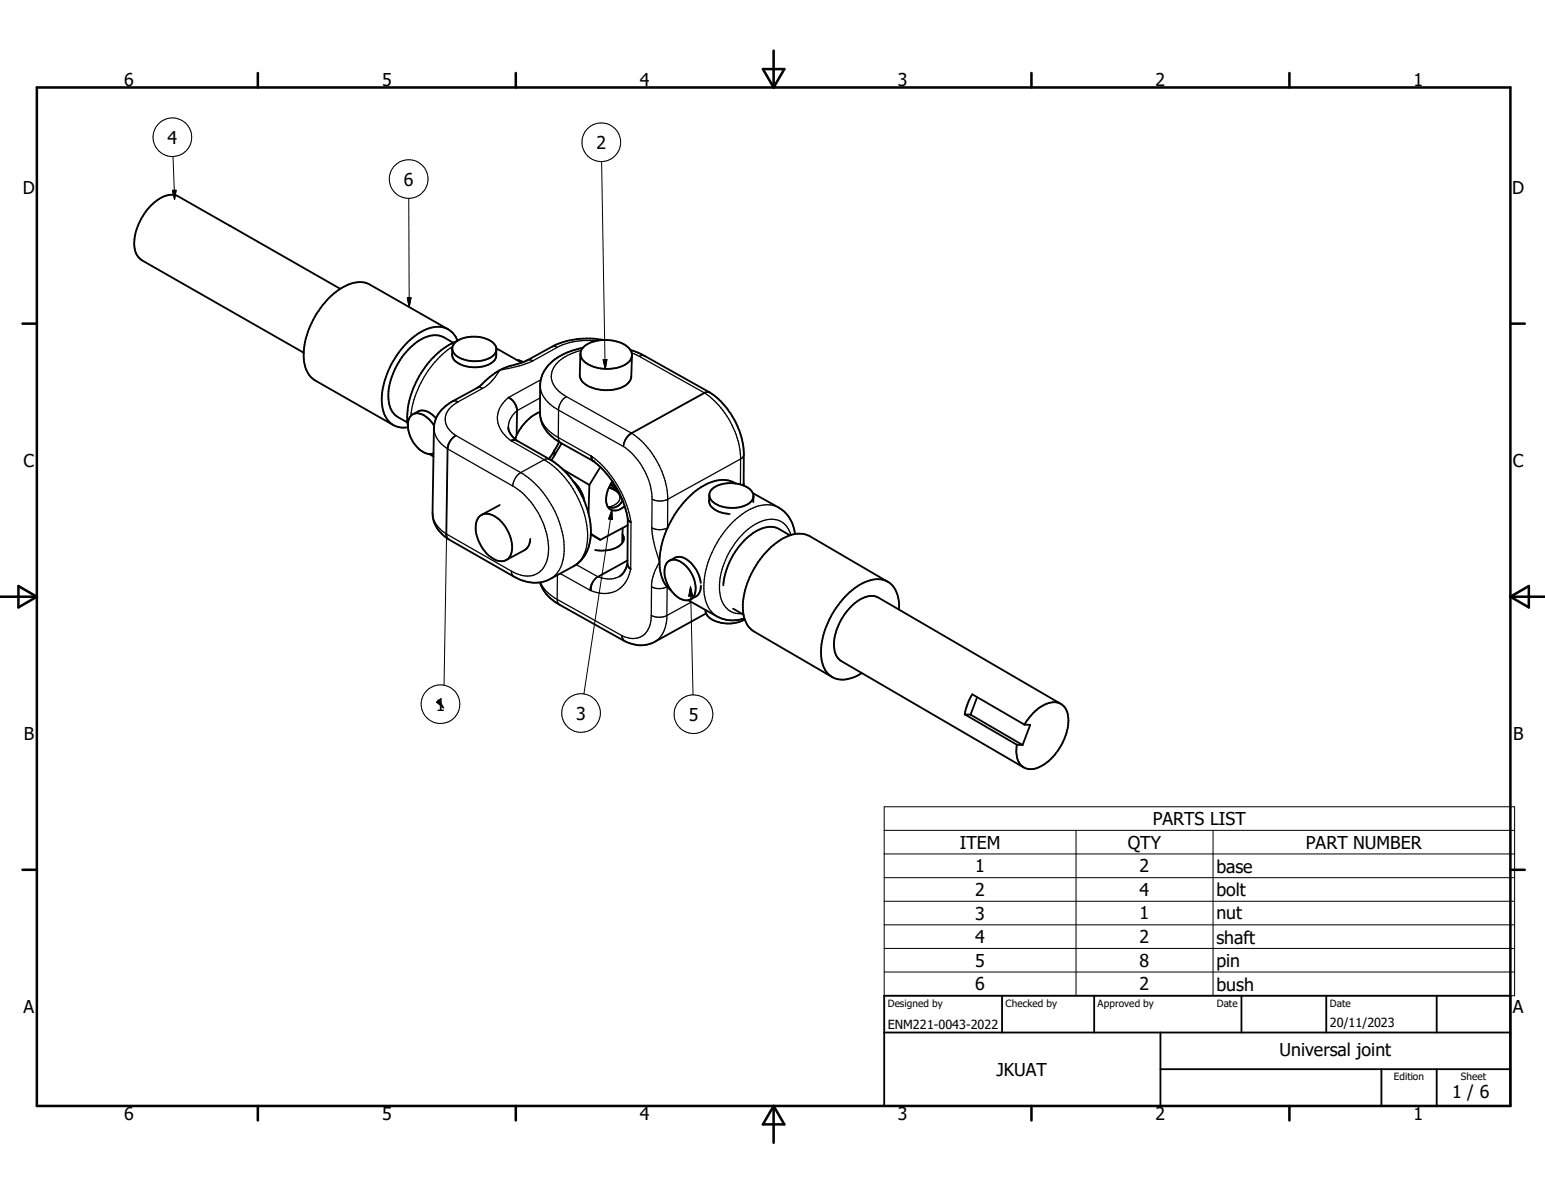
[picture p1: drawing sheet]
<svg xmlns="http://www.w3.org/2000/svg" width="279mm" height="216mm" viewBox="0 0 279 216" stroke-linecap="round" stroke-linejoin="round" font-family="sans-serif">
<g fill="none" stroke="#000" stroke-width=".23">
<path d="M78.5 77.4a4.6 4.6 0 0 0 2.4 3.7M81.8 62.7a17.9 17.9 0 0 0-7.5 12.5M81.9 72.6l.4-.1 .5 .2M82.3 78.9a3.1 3.1 0 0 0-1.3 2.3M82.4 78.8a3 3 0 0 0-1.5 2.3M82.4 78.8l11.8 6.7M82.8 72.7a3.6 3.6 0 0 0-2.2 3.7 4.2 4.2 0 0 0 1.8 2.4M86.3 70.1l.4-.1 .6 .2M87.3 70.2l-4.5 2.5M92.3 79.6l.6-.1 .6 .2M92.3 79.6l.2 .1M92.5 79.7l5.9 3.4"/>
<path d="M93.5 79.7l-.5-.1-.5 .1M95.4 65.1h.4l.6 .1M96.4 65.2a20.2 20.2 0 0 1-6 1.7 10.1 10.1 0 0 1-2.6 3l-.5 .3M97.7 74.6a5.4 5.4 0 0 0 3.3 4.5M97.7 72l-4.2 2.3a4.1 4.1 0 0 0-1.6 2.9M97.7 69.7a5.6 5.6 0 0 0 3.3 4.5M97.8 68.7l-5.8 3.2a4.5 4.5 0 0 0-.1 7.4l.4 .3M99.8 62.7l.4-.1 .6 .2M100.8 62.8l-4.4 2.4M101 79.1l5.9 3.3M101 79.1l.1 .6 .3 .4M101 74.2l11.7 6.5"/>
<path d="M101 74.2v4.9M102.4 71.7l11.8 6.6M102.4 71.7a2.88 2.88 0 0 0-1.3 2l-.1 .5M105.1 63.3a7.4 7.4 0 0 0-5.1 3.5 3.6 3.6 0 0 0 1.6 4.4l.8 .5M107.8 61.6a12.3 12.3 0 0 0-7 1.2M114.2 78.3h.1M114.2 78.3a3.1 3.1 0 0 0-1.4 2M114.2 63.8l1.4 .6M114.3 78.3a3.4 3.4 0 0 0-1.5 2M114.3 78.3a15.5 15.5 0 0 1 6.5 12M115.6 64.4l11.7 6.6M116.6 64.4l-.5-.1-.5 .1"/>
<path d="M127.3 71l.1 .1M127.3 71l-13.1 7.3M127.4 71.1l-13.1 7.2M127.4 71.1a15.3 15.3 0 0 1 6.5 11.9M128.2 70.9l.2 .1M128.2 70.9l-.8 .2M128.2 70.9l-.3-.1-.6 .2M78.2 92.8a4.6 4.6 0 0 0 2.5 3.7M80.7 96.5l.1 .1M80.7 96.5l.1 .7 .4 .3M80.8 96.6v.4l.2 .4M80.8 96.6l11.7 6.7"/>
<path d="M80.9 81.1l.1 .1M80.9 81.1l-.2 15.4M81 81.2l-.2 15.4M81 81.2l11.7 6.7M92.7 87.9a11.3 11.3 0 0 1 3.7 3.4 15 15 0 0 1 2.6 5.9 6.4 6.4 0 0 1-1.2 6.1 4 4 0 0 1-4.9 .2l-.4-.2M94.2 85.5a3.1 3.1 0 0 0-1.5 2.4M94.2 85.5a16.9 16.9 0 0 1 7.8 14.7 5.3 5.3 0 0 1-2.5 4.5M98.4 83.1a17.2 17.2 0 0 1 7.8 14.8 5.6 5.6 0 0 1-2.5 4.5M98.4 83.1l-4.2 2.4M99.4 83h-.5l-.5 .1M106.9 82.4l.1 .6 .3 .4-.2-.3v-.5M106.9 82.4l.2 .2"/>
<path d="M107.1 82.6a19 19 0 0 1 7 11.8v8.5a4.8 4.8 0 0 1-5.8 4.3l-1.4-.4M110.1 88.2a2.09 2.09 0 0 1 2 2.1 2.59 2.59 0 0 1-2.1 1.4M110.5 87.4l.9 .6M112.7 80.7a12.4 12.4 0 0 1 5.2 9.6M112.8 80.3l-.1 .4M117.9 95.5l.3 2.2 1.1 3.9a10.1 10.1 0 0 0-1.4 3.8l-.1 .7M117.9 90.3a3.2 3.2 0 0 0 2.9 0M117.9 90.3v5.2M120.8 90.3l-.1 5.2a3.2 3.2 0 0 1-2.8 0M133.9 83v4.6M133.9 83l-13.1 7.3M134.5 87.4l-.1 .3"/>
<path d="M134.5 82.2v.3l-.6 .5M140.8 91.8a6 6 0 0 0-6 .8 17.4 17.4 0 0 0-7.5 14.4 5.5 5.5 0 0 0 2.4 4.5M143 96.8a3.7 3.7 0 0 0-5.5-2.5 13.8 13.8 0 0 0-7.4 12.3 4.3 4.3 0 0 0 2.9 4.3l1.1 .1M92.5 103.3l.1 .6 .3 .3M97.7 105.3a6.6 6.6 0 0 0 3.1 3.1M100.8 108.4l11.7 6.6M100.8 108.4l.1 .6 .3 .3M100.8 104v4.4M101.3 103.7l5.4 3M104.2 102.1l3.9 2.2M106.7 106.7l.2 .1M107.3 105.1l-.4 .7-.2 .9"/>
<path d="M107.3 105.1l-.3 .7-.1 1M107.9 104.4l-.6 .7M108.1 104.3l-.2 .1M112 104.2a4.5 4.5 0 0 1-3.9 .1M112.5 115l.3 .8M112.5 115.4l.1 .1M112.7 115.7l.3 .3M117.8 111.3a3.2 3.2 0 0 0 2.8 0M117.8 111.3a3.7 3.7 0 0 1-2.6 4.1h-1.1l-1.6-.4M117.8 106.1a3.2 3.2 0 0 0 2.8 0v5.2M117.8 106.1v5.2M120.6 111.3a5.3 5.3 0 0 1-2.2 4.8"/>
<path d="M125 108.9l-4.4 2.4"/>
</g>
<g fill="none" stroke="#000" stroke-width=".33">
<path d="M61.5 52.2l-29.4-16.8a4.1 4.1 0 0 0-4.1 1.1 10 10 0 0 0-3.7 8.4 3.1 3.1 0 0 0 1.4 2.2l29.2 16.7M81.1 59.6l.8 .6 .8 1.4M81.1 59.6a5.4 5.4 0 0 0-5.7 .9 15.3 15.3 0 0 0-6.3 12.6 4.7 4.7 0 0 0 2 3.8M81.1 59.6l-14.2-8.1a5 5 0 0 0-5.2 .6 15.3 15.3 0 0 0-6.8 12.9 4.7 4.7 0 0 0 2.1 3.8l14.1 8.1M71.1 76.9l1.1 .4h1.6M74.7 74.9l.9-.5a2.81 2.81 0 0 1 3.3 1.3M78.5 77a3.5 3.5 0 0 0-3.6-2.2 2.27 2.27 0 0 0-1.1 2.7 5.6 5.6 0 0 0 3.6 4.6l1-.1M78.5 77l-.3 15.8a5.6 5.6 0 0 0 2.9 4.7M81.8 63v1.1a2.42 2.42 0 0 0 2 2 5.7 5.7 0 0 0 5.6-1l.3-.6 .1-1.3M82 62l-1.7-1a4.7 4.7 0 0 0-5 .9 12.9 12.9 0 0 0-5 10.3 4 4 0 0 0 1.7 3.2l1.7 1M82.3 61.9a5.9 5.9 0 0 1 7 .2 1.49 1.49 0 0 1-.4 2.5 6 6 0 0 1-6.7-.6 1.4 1.4 0 0 1 .1-2.1zM82.6 61.7a15.9 15.9 0 0 0-8.7 11.4l-.3 2.3 .2 1.6"/>
<path d="M86.4 70.1l-4.5 2.5a5.9 5.9 0 0 0-3.4 4.4M89.8 63l4.5 2.6M91.9 77.2l.1 .5 .3 .8 1.2 1.2M92 71.9l.6 .4a3 3 0 0 1 .9 2l-.1 4.4M93.4 65.1l1.2 .4M93.4 78.7l-.2 .7M93.5 79.7l5.9 3.3a14.2 14.2 0 0 1 4.7 4.7l.6 1a13.9 13.9 0 0 1 1.8 10.1 6.1 6.1 0 0 1-2.8 3.6l-4.2 2.3a6.5 6.5 0 0 1-6.6-.5l-11.9-6.8M97.7 74.5a8.5 8.5 0 0 0-4.3 4.2M101.1 79.9l-.9 1.5M105 63.9l-.1 3.9a2.89 2.89 0 0 0 2.4 2.4 6.6 6.6 0 0 0 6.3-1l.5-.9 .2-4.1M105.4 62.9a10.2 10.2 0 0 0-7 4.2l-.3 .6-.4 1.3v5.6a6.3 6.3 0 0 0 3.7 5.5l5.9 3.3a17.4 17.4 0 0 1 6.3 10.7l.5 .3M105.5 62.7a6.9 6.9 0 0 1 8.2 .2 1.85 1.85 0 0 1-.8 3.1 6.9 6.9 0 0 1-7.5-.9 1.69 1.69 0 0 1 .1-2.4z"/>
<path d="M109.2 61.5a16.4 16.4 0 0 0-6.7 .2l-2.2 .8-4.9 2.6-1.7 .7a11.9 11.9 0 0 0-6.9 4l-.4 .2M114 63.3l2 .7 12.3 6.9a14.3 14.3 0 0 1 6.2 11.3v5.6M77.6 82.1l.8 .4M86.6 93.5a2.34 2.34 0 0 1 3.2 .1 6.6 6.6 0 0 1 2.6 6.6 2.01 2.01 0 0 1-3.3 .8 6.8 6.8 0 0 1-3-6.5zM90.4 91.3l-3.3 1.8M95.9 97.4a2.3 2.3 0 0 1-1.1 2.1l-3.3 1.8M100.2 81.4v1M100.2 81.4l-.9 1.6M101.6 80.2l-1.9 3M101.8 84.9l4.8 2.8M103.7 87a6.4 6.4 0 0 1 2 3.6M106.6 87.7l-.2 5.1"/>
<path d="M106.8 96.6l1.8 1M106.8 96.5l1.8 1.1M108.6 84.4l-2 3.3M110.1 88.1l1 .3 .8 .5M110.5 87.5l1.1 .9-1.2-.7M110.8 87.1l-.8 1.4a3.3 3.3 0 0 0 .2 3.5 2.14 2.14 0 0 0 2.8-.4M112.6 90.4a2.03 2.03 0 0 1-2.6 1.3M112.6 96.6a1.6 1.6 0 0 1-1 2.4 6.1 6.1 0 0 1-4 .4M112.6 95.5l-.1 2.7M113.5 95l-4.9 2.6M113.5 93.8v8.3l.2 .5 .4 .3M128.3 89.5l-.1 1.1a2.84 2.84 0 0 0 2.6 2.2l1.2 .1"/>
<path d="M128.7 88.5a5.8 5.8 0 0 1 7.1 .2 1.61 1.61 0 0 1-.9 2.6 6.2 6.2 0 0 1-6.1-.7 1.45 1.45 0 0 1-.1-2.1zM133.1 87.4a5.5 5.5 0 0 0-5.9 .4 17.2 17.2 0 0 0-7.9 14.8 5.5 5.5 0 0 0 2.1 4.2M136.1 89.2l4.7 2.6a6.1 6.1 0 0 1 3 4.8M136.3 89.7l-.1 1.1M142.9 96.8l-2-1.1a4.1 4.1 0 0 0-4.3 .4 13.2 13.2 0 0 0-5.8 9.7M97.7 105.3a6.9 6.9 0 0 0 3.5 4l11.7 6.6a5.8 5.8 0 0 0 5.5 .2l9.3-5.2M113.5 101.9l-.6 1.4-.9 .9M113.5 101.3l-5.4 3M120.7 101.7a2.12 2.12 0 0 1 3 .3 5.3 5.3 0 0 1 1.8 5.8 1.85 1.85 0 0 1-2.8 .3 5.6 5.6 0 0 1-2.3-6zM121.1 101.4a2.71 2.71 0 0 1 1.6-.7 4.3 4.3 0 0 1 3.5 2.9l.5 1.8M124.5 108.5l5.2 3a6.1 6.1 0 0 0 4.9 .3M126.8 105.9a2.18 2.18 0 0 1-1 2l-.9 .5"/>
<path d="M127.6 110.3a2.59 2.59 0 0 0 2.4 2.2 6 6 0 0 0 4.7-.5M132.6 110.1l1.9 1M160.6 105.2l-14.2-8.2a5.4 5.4 0 0 0-5.6 .9 15.5 15.5 0 0 0-6.4 12.5 4.7 4.7 0 0 0 2 3.8l14.1 8.2M162.6 110.2a5 5 0 0 0-2.3-5.1 5.8 5.8 0 0 0-5.8 1.3 15.5 15.5 0 0 0-6 12.3 4 4 0 0 0 3.5 4.2 6.5 6.5 0 0 0 3.9-1.2M174.5 129.2h1M174.5 129.2l9.4 5.5M174.5 129.2a10.3 10.3 0 0 1 1.3-3.7l9.5 5.5M175.5 129.2l9.4 5.5M176.7 126.1l-1.2 3.1M183.9 134.7h1M185.3 131l1 .1-1.4 3.6M185.3 131a7.2 7.2 0 0 1 5.4-4 2.66 2.66 0 0 1 2.5 2.9 10 10 0 0 1-5.7 9 2.63 2.63 0 0 1-3.7-2.5l.1-1.7"/>
<path d="M191.9 127.3l-33-19.2a3.6 3.6 0 0 0-4 .7 10.1 10.1 0 0 0-4 8.6 2.77 2.77 0 0 0 1.3 2.2l32.9 19.2M159.9 186.7h113.2M159.9 180.1h113.2v19.9h-113.2zM181.2 180.1v6.6M197.9 180.1v6.6M209.9 193.3h63.2M209.9 186.7v13.3M224.5 180.1v6.6M239.8 180.1v6.6M249.8 193.3v6.7M259.8 180.1v6.6M259.8 193.3v6.7"/>
</g>
<circle cx="107.3" cy="83.4" r=".17" fill="#000"/>
<g fill="none" stroke="#000" stroke-width=".46">
<path d="M6.7 15.8h266.4v184.2h-266.4zM46.6 13.2v2.6M93.3 13.2v2.6M138 12.5h3.8l-1.9 3.3zM139.9 9.2v6.6M186.5 13.2v2.6M233.2 13.2v2.6M4.1 58.5h2.6M273.1 58.5h2.6M0 107.9h6.7M3.3 106l3.4 1.9-3.4 1.9zM273.1 107.9h6.3"/>
<path d="M273.1 107.9l3.4-1.9v3.8zM4.1 157.3h2.6M273.1 157.3h2.6M46.6 200v2.6M93.3 200v2.6M139.9 200v6.6M139.9 200l1.9 3.3h-3.8zM186.5 200v2.6M233.2 200v2.6"/>
</g>
<g fill="none" stroke="#000" stroke-width=".18">
<path d="M31.2 34.4h.6l-.2 1.7zM31.3 28.3l.3 7.8M73.9 35.9l.1 19.6M108.8 29.2l.7 37.5M73.7 53.8h.6l-.3 1.7zM109.1 65h.7l-.3 1.7zM80.8 96.6l-.5 27.3M110.7 92.2l-5.1 33.3M110.7 92.2v1.7l-.6-.1zM124.9 106.1l.4 19.5M124.9 106.1l.4 1.7h-.7zM159.9 145.9h114v34.2h-114z"/>
<path d="M159.9 150.1h114M159.9 154.4h114M159.9 158.7h114M194.6 150.1v30M219.4 150.1v30M159.9 163h114M159.9 167.2h114M159.9 171.5h114M159.9 175.8h114"/>
<circle cx="31.2" cy="24.8" r="3.5"/>
<circle cx="73.9" cy="32.4" r="3.5"/>
<circle cx="108.8" cy="25.7" r="3.5"/>
<circle cx="79.7" cy="127.3" r="3.5"/>
<circle cx="105.1" cy="128.9" r="3.5"/>
<circle cx="125.4" cy="129.1" r="3.5"/>
</g>
<path d="M31.2 34.4h.6l-.2 1.7zM73.7 53.8h.6l-.3 1.7zM109.1 65h.7l-.3 1.7zM110.7 92.2v1.7l-.6-.1zM124.9 106.1l.4 1.7h-.7zM78.9 127l.5-.5 .9 1.5z" fill="#000" stroke="#000" stroke-width=".18"/>
<g font-size="3.2">
<text x="22.5" y="15.6">6</text>
<text x="69.1" y="15.6">5</text>
<text x="115.7" y="15.6">4</text>
<text x="162.3" y="15.6">3</text>
<text x="209" y="15.6">2</text>
<text x="255.6" y="15.6">1</text>
<text x="30.3" y="26">4</text>
<text x="107.9" y="26.9">2</text>
<text x="4.1" y="35">D</text>
<text x="73" y="33.6">6</text>
<text x="273.5" y="35">D</text>
<text x="4.3" y="84.4">C</text>
<text x="273.6" y="84.4">C</text>
<text x="78.8" y="128.5">1</text>
<text x="104.2" y="130.1">3</text>
<text x="124.5" y="130.3">5</text>
<text x="4.3" y="133.7">B</text>
<text x="273.6" y="133.7">B</text>
<text x="208.5" y="149.2">PARTS LIST</text>
<text x="173.6" y="153.5">ITEM</text>
<text x="204" y="153.5">QTY</text>
<text x="236.2" y="153.5">PART NUMBER</text>
<text x="176.4" y="157.7">1</text>
<text x="206.1" y="157.7">2</text>
<text x="206.1" y="162">4</text>
<text x="220" y="157.8">base</text>
<text x="176.4" y="162">2</text>
<text x="176.4" y="166.3">3</text>
<text x="206.1" y="166.2">1</text>
<text x="220" y="162">bolt</text>
<text x="220" y="166.2">nut</text>
<text x="176.4" y="170.5">4</text>
<text x="206.1" y="170.5">2</text>
<text x="220" y="170.6">shaft</text>
<text x="176.4" y="174.8">5</text>
<text x="176.4" y="179.1">6</text>
<text x="206.1" y="174.8">8</text>
<text x="206.1" y="179.1">2</text>
<text x="220" y="174.8">pin</text>
<text x="220" y="179.1">bush</text>
<text x="4.3" y="183.1">A</text>
<text x="273.6" y="183.1">A</text>
<text x="231.4" y="190.9">Universal joint</text>
<text x="180.2" y="194.5">JKUAT</text>
<text x="22.5" y="202.6">6</text>
<text x="69.1" y="202.6">5</text>
<text x="115.7" y="202.6">4</text>
<text x="162.3" y="202.6">3</text>
<text x="209" y="202.6">2</text>
<text x="255.6" y="202.6">1</text>
<text x="262.6" y="198.6">1 / 6</text>
</g>
<g font-size="2.3">
<text x="240.5" y="185.7">20/11/2023</text>
<text x="160.5" y="186">ENM221-0043-2022</text>
</g>
<g font-size="1.8">
<text x="160.5" y="182.1">Designed by</text>
<text x="181.9" y="182.1">Checked by</text>
<text x="198.5" y="182.1">Approved by</text>
<text x="220" y="182">Date</text>
<text x="240.5" y="182">Date</text>
<text x="252.1" y="195.4">Edition</text>
<text x="264.2" y="195.4">Sheet</text>
</g>
</svg>
